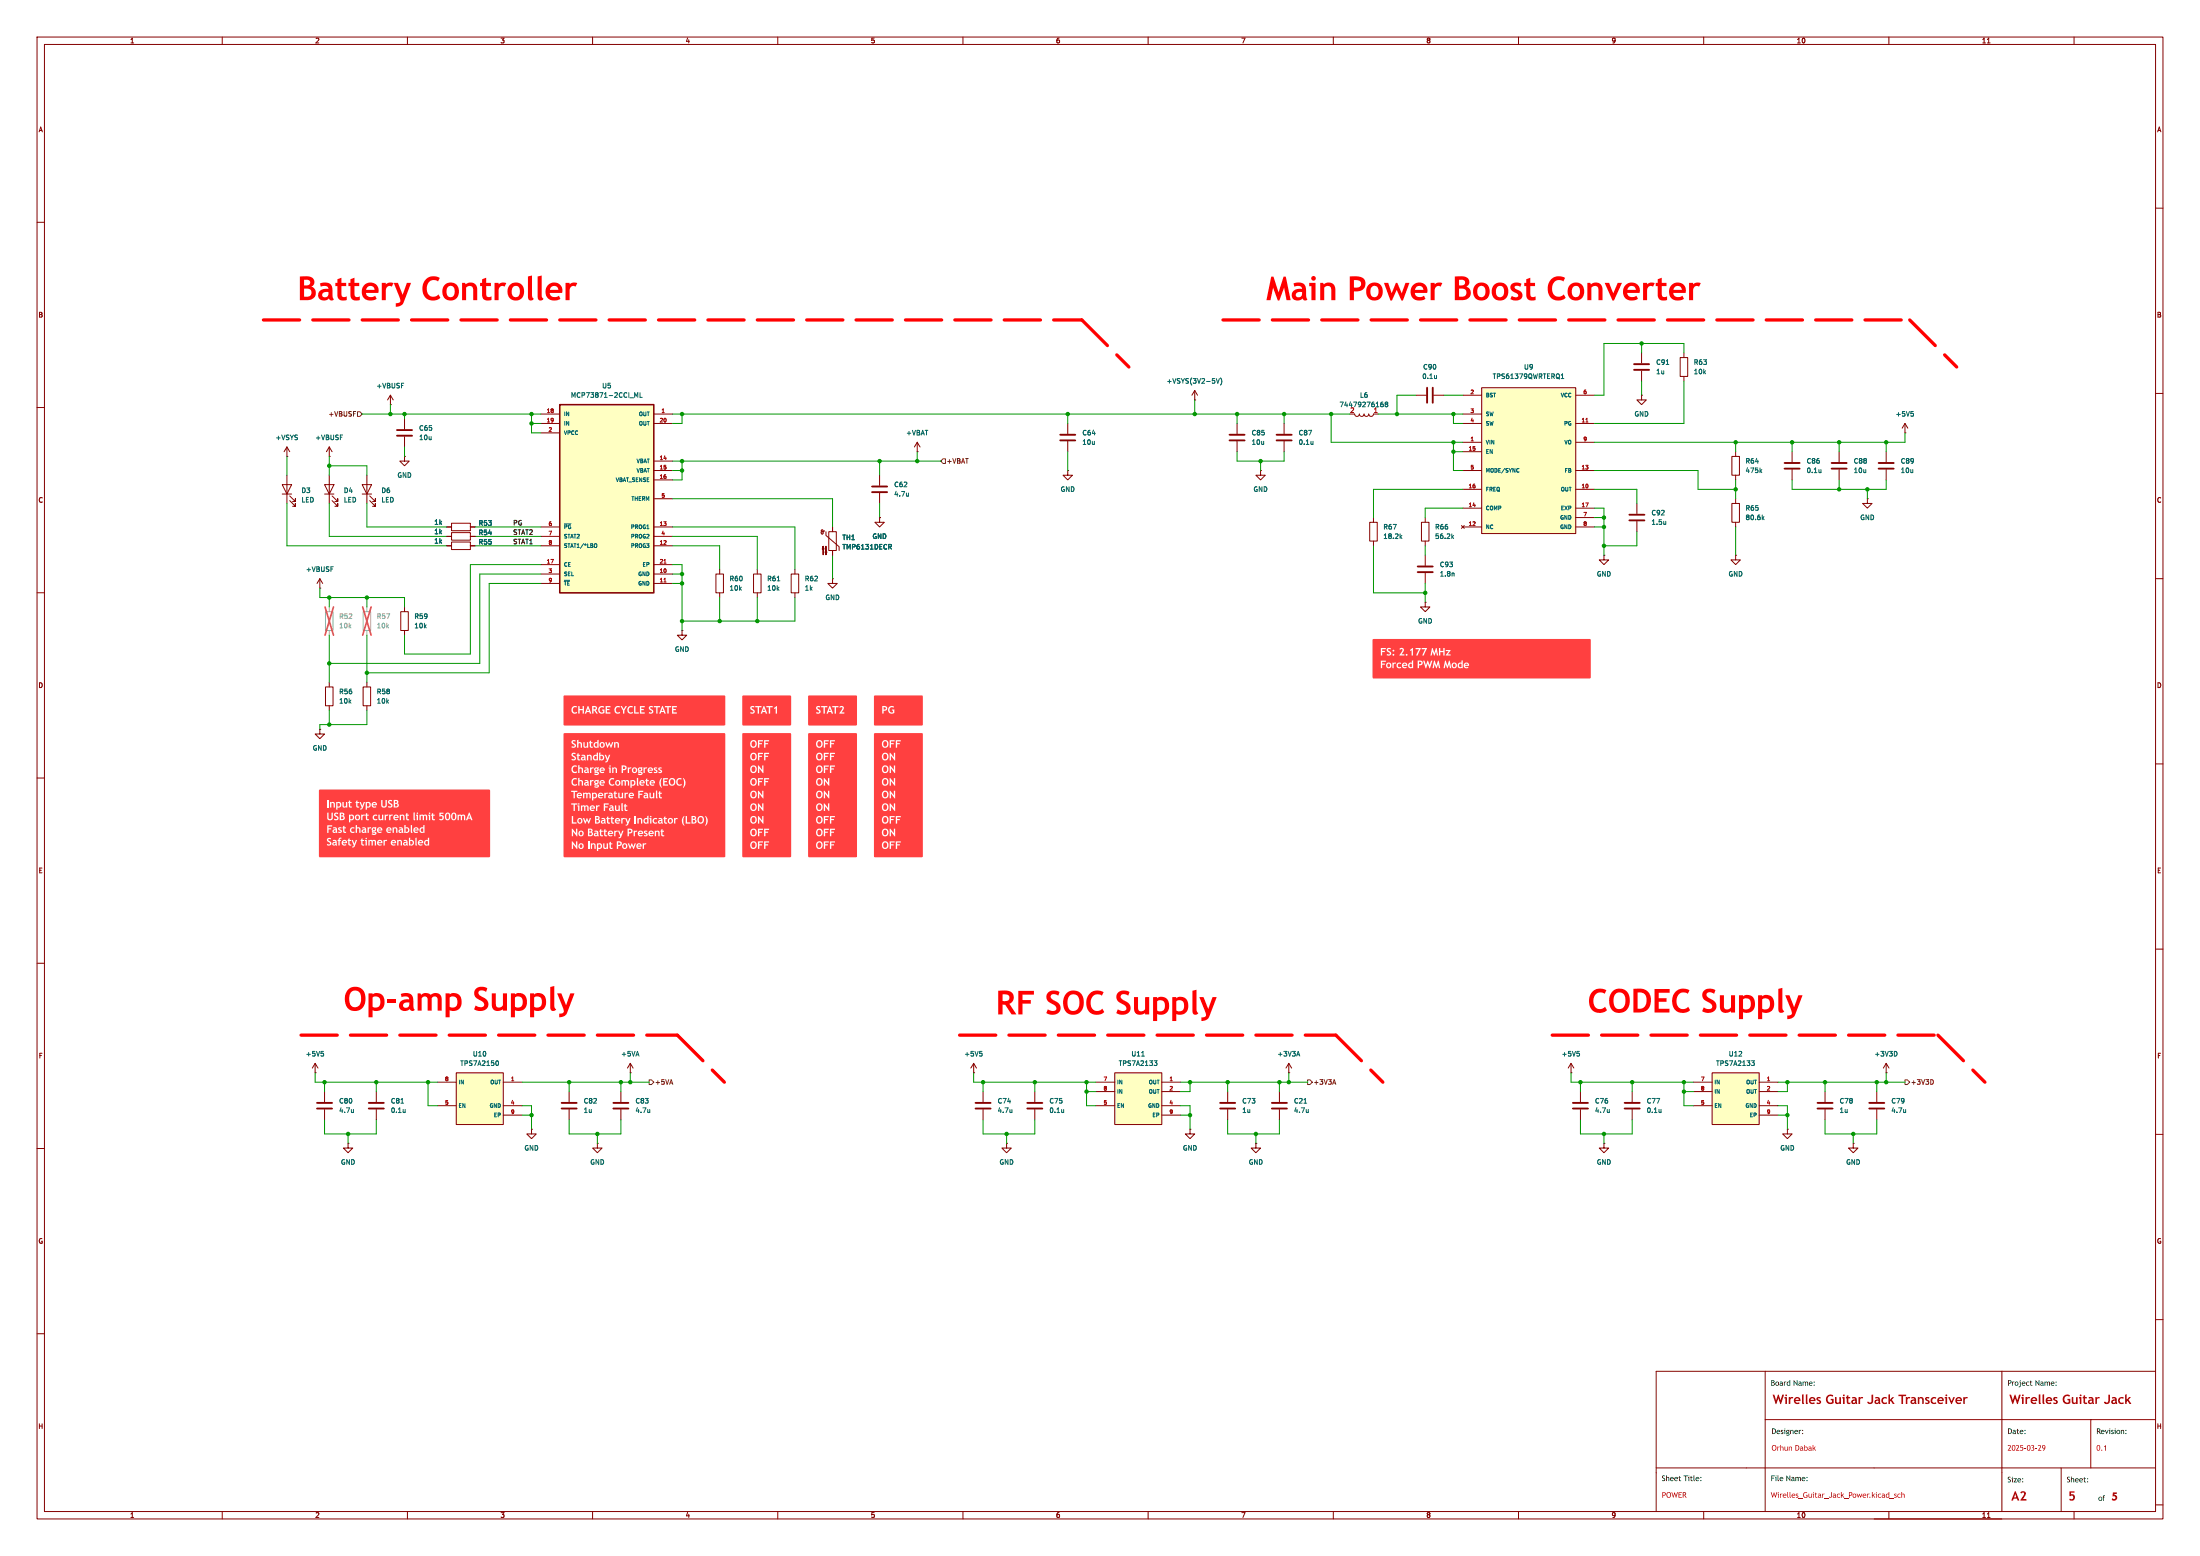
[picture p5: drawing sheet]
<svg xmlns="http://www.w3.org/2000/svg" width="594mm" height="420mm" viewBox="0 0 594 420" stroke-linecap="round" stroke-linejoin="round" font-family="sans-serif">
<g fill="none" stroke="#840000" stroke-width=".27">
<path d="M10 10h574v400h-574zM12 12h570v396h-570zM60 10v2M110 10v2M160 10v2M210 10v2M260 10v2M310 10v2M360 10v2M410 10v2M460 10v2M510 10v2"/>
<path d="M536.6 11.6h.7M560 10v2M10 60h2M582 56.2h2M10 110h2M582 106.2h2M10 160h2M582 156.2h2M10 210h2M582 206.2h2M10 260h2M582 256.2h2"/>
<path d="M10 310h2M582 306.2h2M582 356.2h2M10 360h2M476.6 370.1v37.9M540.5 370.1v37.9M582 370.1h-134.8v37.9M447.2 396.2h134.8M476.6 383.2h105.4M556.5 396.2v11.8M564.5 383.2v13M60 408v2"/>
<path d="M110 408v2M160 408v2M210 408v2M260 408v2M310 408v2M360 408v2M410 408v2M460 408v2M506 410h34.5M510 408v2M536.6 409.6h.7M560 408v2"/>
<path d="M582 406.2h2"/>
</g>
<g fill="#ff4040">
<path d="M86.4 213.4h45.7v17.7h-45.7z"/>
<path d="M152.4 198.1h43.2v33h-43.2z"/>
<path d="M152.4 188h43.2v7.6h-43.2z"/>
<path d="M236.2 198.1h12.7v33h-12.7z"/>
<path d="M200.7 188h12.7v7.6h-12.7z"/>
<path d="M218.4 198.1h12.7v33h-12.7z"/>
<path d="M370.8 172.7h58.5v10.2h-58.5z"/>
<path d="M236.2 188h12.7v7.6h-12.7z"/>
<path d="M200.7 198.1h12.7v33h-12.7z"/>
<path d="M218.4 188h12.7v7.6h-12.7z"/>
</g>
<g fill="none" stroke="#840000" stroke-width=".27">
<path d="M105.4 109.2h.1M105.4 106.7l-.8 1.3M105.4 106.7v2.5M105.4 106.7l.8 1.3M109.2 113v2.8M109.2 117.9v2.8M247.6 119.4l.8 1.3M247.6 119.4v2.5M247.6 119.4l-.7 1.3M288.3 114.3v2.8M288.3 119.1v2.8M322.6 108h.1"/>
<path d="M322.6 105.4l.7 1.3M322.6 105.4v2.6M322.6 105.4l-.8 1.3M76.2 130.8h2.5l-1.2 2.6zM76.2 133.4h2.5M77.5 128.3v7.6M78.2 135.1l1.6 1.6v-.8v.8h-.8M78.2 133.9l1.6 1.5v-.8v.8h-.8M87.6 130.8h2.6l-1.3 2.6zM87.6 133.4h2.6M88.9 128.3v7.6M89.7 135.1l1.5 1.6v-.8v.8h-.8"/>
<path d="M89.7 133.9l1.5 1.5v-.8v.8h-.8M97.8 130.8h2.5l-1.2 2.6zM97.8 133.4h2.5M99.1 128.3v7.6M99.8 135.1l1.5 1.6v-.8v.8h-.7M99.8 133.9l1.5 1.5v-.8v.8h-.7M109.2 123.2v1.3h1.3l-1.3 1.2-1.3-1.2h1.3M109.2 123.2h.1M247.6 121.9h.1M288.3 127v1.3h1.3l-1.3 1.2-1.3-1.2h1.3M288.3 127h.1M86.4 158.8h.1"/>
<path d="M86.4 156.2l-.8 1.3M86.4 156.2v2.6M86.4 156.2l.7 1.3M120.6 147.3h1.3M121.9 146.3h5.1v2h-5.1zM127 147.3h1.3M108.2 165.1h2v5.1h-2zM109.2 163.8v1.3M109.2 170.2v1.3M87.9 185.4h2v5.1h-2zM88.9 184.2v1.2M88.9 190.5v1.3"/>
<path d="M98 185.4h2.1v5.1h-2.1zM99.1 184.2v1.2M99.1 190.5v1.3M262.9 289.6h.1M262.9 287l.8 1.3M262.9 287v2.6M262.9 287l-.8 1.3M265.4 294.6v2.8M265.4 299.5v2.8M331.5 294.6v2.8M331.5 299.5v2.8M345.4 294.6v2.8"/>
<path d="M345.4 299.5v2.8M348 289.6h.1M348 287l.7 1.3M348 287v2.6M348 287l-.8 1.3M424.2 289.6h.1M424.2 287l.7 1.3M424.2 287v2.6M424.2 287l-.8 1.3M143.5 304.8v1.3h1.3l-1.3 1.2-1.3-1.2h1.3M143.5 304.8h.1M321.3 304.8v1.3h1.3l-1.3 1.2-1.3-1.2h1.3"/>
<path d="M321.3 304.8h.1M339.1 308.6v1.3h1.3l-1.3 1.3-1.3-1.3h1.3M339.1 308.6h.1"/>
</g>
<path d="M107.2 117.6h4.1M107.2 116.1h4.1M286.3 118.9h4M286.3 117.3h4M263.4 299.2h4.1M263.4 297.7h4.1M329.4 299.2h4.1M329.4 297.7h4.1M343.4 299.2h4.1M343.4 297.7h4.1" fill="none" stroke="#840000" stroke-width=".51"/>
<g fill="none" stroke="#006464" stroke-width=".27">
<path d="M328.4 102.2l.4 1.2 .4-1.2M329.5 102a1.46 1.46 0 0 1 0 1.9M264.5 283.8h.6M264.9 284.3l.3 .2-.3 .6M273.2 299.5v.8M350.2 284.7h.6M350.5 283.8l.4 1.3M352.1 297.8h.7M353.2 299.5v.8M425.8 283.8h.6M426.2 284.3l.3 .2-.3 .6M273.2 300.2h.1"/>
<path d="M353.2 300.2h.1"/>
</g>
<path d="M98 165.1h2.1v5.1h-2.1zM99.1 163.8v1.3M99.1 170.2v1.3" fill="none" stroke="#a1a1a1" stroke-width=".27"/>
<path d="M97.9 163.8l2.3 7.7M100.2 163.8l-2.3 7.7" fill="none" stroke="#e65255" stroke-width=".46"/>
<path d="M301 289.6h12.7v13.9h-12.7z" fill="#ffffc2"/>
<g fill="none" stroke="#840000" stroke-width=".27">
<path d="M514.3 116.8h.1M514.3 114.3l.8 1.3M514.3 114.3v2.5M514.3 114.3l-.7 1.3M77.5 123.2h.1M77.5 120.7l.7 1.2M77.5 120.7v2.5M77.5 120.7l-.8 1.2M88.9 123.2h.1M88.9 120.7l-.8 1.2M88.9 120.7v2.5M88.9 120.7l.8 1.2"/>
<path d="M384.8 139.7v1.3M483.9 121.9v2.8M483.9 126.7v2.8M496.6 121.9v2.8M496.6 126.7v2.8M509.3 121.9v2.8M509.3 126.7v2.8M120.6 144.8h1.3M121.9 143.8h5.1v2h-5.1zM127 144.8h1.3M383.8 141h2v5.1h-2zM384.8 146.1v1.2"/>
<path d="M184.1 170.2v1.3h1.3l-1.3 1.2-1.2-1.2h1.2M184.1 170.2h.1M86.4 196.9v1.2h1.2l-1.2 1.3-1.3-1.3h1.3M86.4 196.9h.1M87.6 294.6v2.8M87.6 299.5v2.8M101.6 294.6v2.8M101.6 299.5v2.8M295.9 292.1h5.1M295.9 294.6h5.1M295.9 298.5h5.1M301 289.6h12.7v13.9h-12.7z"/>
<path d="M313.7 292.1h5.1M313.7 294.6h5.1M313.7 298.5h5.1M506.7 294.6v2.8M506.7 299.5v2.8M161.3 308.6v1.3h1.3l-1.3 1.3-1.3-1.3h1.3M161.3 308.6h.1M271.8 308.6v1.3h1.2l-1.2 1.3-1.3-1.3h1.3M271.8 308.6h.1M313.7 301h5.1M482.6 304.8v1.3h1.3l-1.3 1.2-1.3-1.2h1.3M482.6 304.8h.1"/>
<path d="M500.4 308.6v1.3h1.2l-1.2 1.3-1.3-1.3h1.3M500.4 308.6h.1"/>
</g>
<g fill="none" stroke="#006464" stroke-width=".27">
<path d="M516 111.1h.6M516.4 111.6l.2 .2-.2 .5M491.7 126.7v.9M491.7 127.5h-.1M392.1 144.9l.4 .5M392.5 144.5l-.5 .5M95.4 299.5v.8M108.2 297.8h.8M109.4 299.5v.8M308.2 285.1h.8M311.6 286.3h.8l-.4 .5 .3 .1 .1 .5-.6 .2M514.5 299.5v.8"/>
<path d="M95.4 300.2h.1M109.4 300.2h-.1M514.5 300.2h.1"/>
</g>
<path d="M481.8 126.5h4.1M481.8 125h4.1M494.5 126.5h4.1M494.5 125h4.1M507.2 126.5h4.1M507.2 125h4.1M85.6 299.2h4.1M85.6 297.7h4.1M99.6 299.2h4M99.6 297.7h4M504.7 299.2h4.1M504.7 297.7h4.1" fill="none" stroke="#840000" stroke-width=".51"/>
<path d="M87.9 165.1h2v5.1h-2zM88.9 163.8v1.3M88.9 170.2v1.3" fill="none" stroke="#a1a1a1" stroke-width=".27"/>
<path d="M87.8 163.8l2.2 7.7M90 163.8l-2.2 7.7" fill="none" stroke="#e65255" stroke-width=".46"/>
<path d="M151.1 109.2h25.4v50.8h-25.4z" fill="#ffffc2"/>
<path d="M151.1 109.2h25.4v50.8h-25.4z" fill="none" stroke="#840000" stroke-width=".41"/>
<g fill="none" stroke="#840000" stroke-width=".27">
<path d="M146 111.8h5.1M146 114.3h5.1M146 116.8h5.1M176.5 111.8h5.1M176.5 114.3h5.1M176.5 124.5h5.1M176.5 127h5.1M176.5 129.5h5.1M176.5 134.6h5.1M146 147.3h5.1M146 142.2h5.1M146 152.4h5.1"/>
<path d="M146 154.9h5.1M146 144.8h5.1M146 157.5h5.1M176.5 147.3h5.1M176.5 142.2h5.1M176.5 152.4h5.1M176.5 154.9h5.1M176.5 144.8h5.1M176.5 157.5h5.1M440.7 294.6v2.8M440.7 299.5v2.8M492.8 294.6v2.8"/>
<path d="M492.8 299.5v2.8"/>
</g>
<path d="M171.4 106l.4 .9 .4-.9v1.3M172.8 106v1.3h.6M152.3 141.4h1.9M152.3 156.6h1.5M160.7 146.8h.3l.1 .3v.5l-.4 .2M448.5 299.5v.8M448.5 300.2h-.1" fill="none" stroke="#006464" stroke-width=".27"/>
<path d="M179.3 157.1h.5M179.3 152h.5" fill="none" stroke="#a90000" stroke-width=".27"/>
<path d="M438.7 299.2h4M438.7 297.7h4M490.7 299.2h4.1M490.7 297.7h4.1" fill="none" stroke="#840000" stroke-width=".51"/>
<path d="M462.3 289.6h12.7v13.9h-12.7z" fill="#ffffc2"/>
<g fill="none" stroke="#840000" stroke-width=".27">
<path d="M237.5 139.7v1.3h1.3l-1.3 1.2-1.3-1.2h1.3M237.5 139.7h.1M237.5 128.3v2.8M237.5 133.1v2.8M120.6 142.2h1.3M121.9 141.2h5.1v2.1h-5.1zM127 142.2h1.3M193.3 154.9h2v5.1h-2zM194.3 153.7v1.2M203.5 154.9h2v5.1h-2zM204.5 153.7v1.2M213.6 154.9h2v5.1h-2z"/>
<path d="M214.6 153.7v1.2M221.6 143.6l.4 .5M222.6 143.3l-.6 .2-.2-.2v-.2l.3-.1 .1 .2v.8l-.2 .1M223 143.5v1l3.6 3.1v1M223.8 143.5h2v5.1h-2zM224.8 156.2v1.3h1.3l-1.3 1.3-1.3-1.3h1.3M224.8 156.2h.1M224.8 142.2v1.3M224.8 148.6v1.3M433.1 149.9v1.2h1.2l-1.2 1.3-1.3-1.3h1.3M433.1 149.9h.1M468.6 149.9v1.2h1.3l-1.3 1.3-1.2-1.3h1.2"/>
<path d="M468.6 149.9h.1M194.3 160v1.3M204.5 160v1.3M214.6 160v1.3M85.1 289.6h.1M85.1 287l.8 1.3M85.1 287v2.6M85.1 287l-.8 1.3M167.6 294.6v2.8M167.6 299.5v2.8M170.2 289.6h.1M170.2 287l.7 1.3"/>
<path d="M170.2 287v2.6M170.2 287l-.8 1.3M279.4 294.6v2.8M279.4 299.5v2.8M426.7 294.6v2.8M426.7 299.5v2.8M457.2 292.1h5.1M457.2 294.6h5.1M457.2 298.5h5.1M462.3 289.6h12.7v13.9h-12.7zM475 292.1h5.1M475 294.6h5.1"/>
<path d="M475 298.5h5.1M509.3 289.6h.1M509.3 287l.7 1.3M509.3 287v2.6M509.3 287l-.8 1.3M94 308.6v1.3h1.2l-1.2 1.3-1.3-1.3h1.3M94 308.6h.1M433.1 308.6v1.3h1.2l-1.2 1.3-1.3-1.3h1.3M433.1 308.6h.1M475 301h5.1"/>
</g>
<g fill="none" stroke="#006464" stroke-width=".27">
<path d="M245.3 133.1v.8M245.3 133.8l-.1 .1M209.8 156.8h.8M240.3 147.6l.4 .6M240.6 147v.6M86.7 283.8h.6M87.1 284.3l.3 .2-.3 .6M175.4 299.5v.8M287.2 299.5v.8M434.5 299.5v.8M472.9 286.3h.8l-.4 .5 .3 .1 .1 .5-.6 .2M512 283.9l.2 .4-.2 .7"/>
<path d="M175.4 300.2h.1M287.2 300.2h-.1M434.5 300.2h.1"/>
</g>
<path d="M235.5 132.8h4M235.5 131.3h4M165.6 299.2h4.1M165.6 297.7h4.1M277.4 299.2h4M277.4 297.7h4M424.7 299.2h4.1M424.7 297.7h4.1" fill="none" stroke="#840000" stroke-width=".51"/>
<g fill="#840000" stroke="#840000" stroke-width=".27">
<path d="M222.2 147.4l.3 .8h-.5l.2-.8v2.3z"/>
<path d="M223 147.4v2.3l-.2-.7h.5l-.3 .7z"/>
</g>
<path d="M123.2 289.6h12.7v13.9h-12.7z" fill="#ffffc2"/>
<g fill="none" stroke="#840000" stroke-width=".27">
<path d="M334 114.3v2.8M334 119.1v2.8M346.7 114.3v2.8M346.7 119.1v2.8M340.4 127v1.3h1.2l-1.2 1.2-1.3-1.2h1.3M340.4 127h.1M370.8 139.7v1.3M369.8 141h2.1v5.1h-2.1zM370.8 146.1v1.2M384.8 149.9v2.8M384.8 154.7v2.8M384.8 162.6v1.2h1.3l-1.3 1.3-1.3-1.3h1.3"/>
<path d="M384.8 162.6h.1M118.1 292.1h5.1M118.1 298.5h5.1M123.2 289.6h12.7v13.9h-12.7zM135.9 292.1h5.1M135.9 298.5h5.1M153.7 294.6v2.8M153.7 299.5v2.8M135.9 301h5.1"/>
</g>
<path d="M354.5 119.1v.9M354.5 119.8l-.1 .1M378.1 144.9l.4 .5M378.5 144.5l-.5 .5M392.5 154.7l.1 .8M134.2 286.3a.68 .68 0 0 1 .4 .7 .68 .68 0 0 1-.4 .6" fill="none" stroke="#006464" stroke-width=".27"/>
<path d="M332 118.9h4M332 117.3h4M344.7 118.9h4M344.7 117.3h4M382.8 154.4h4M382.8 152.9h4M151.6 299.2h4.1M151.6 297.7h4.1" fill="none" stroke="#840000" stroke-width=".51"/>
<path d="M400 104.6h25.4v39.4h-25.4z" fill="#ffffc2"/>
<g fill="none" stroke="#840000" stroke-width=".27">
<path d="M443.2 95.3v2.7M453.6 96.5h2.1v5.1h-2.1zM454.7 95.3v1.2M365.8 111.8l.1 .4 .5 .2 .4-.2 .2-.4 .2 .4 .5 .2 .4-.2 .2-.4 .2 .4 .4 .2 .5-.2 .2-.4 .2 .4 .4 .2 .5-.2 .1-.4h1.3M382.3 106.7h2.8M387.1 106.7h2.8M395 119.4h5M395 114.3h5M395 106.7h5M395 111.8h5M400 104.6h25.4v39.4h-25.4zM425.4 119.4h5.1"/>
<path d="M425.4 114.3h5.1M425.4 106.7h5.1M443.2 106.7v1.3h1.3l-1.3 1.2-1.2-1.2h1.2M443.2 106.7h.1M443.2 100.1v2.8M454.7 101.6v1.3M237.5 139.7h.1M395 132.1h5M395 127h5M395 137.2h5M395 121.9h5M425.4 132.1h5.1"/>
<path d="M425.4 127h5.1M425.4 137.2h5.1M425.4 139.7h5.1M442 135.9v2.8M467.6 135.9h2v5.1h-2zM467.6 123.2h2v5.1h-2zM468.6 121.9v1.3M468.6 128.3v1.2M468.6 134.6v1.3M504.2 134.6v1.3h1.3l-1.3 1.3-1.3-1.3h1.3M504.2 134.6h.1M120.6 142.2h1.3"/>
<path d="M120.6 147.3h1.3M120.6 144.8h1.3M127 142.2h1.3M127 147.3h1.3M127 144.8h1.3M224.8 142.2v1.3M224.8 148.6v1.3M394.6 141.9l.8 .7M395 142.2h5M395.4 141.9l-.8 .7M425.4 142.2h5.1M442 140.7v2.8"/>
<path d="M468.6 141v1.2"/>
</g>
<path d="M428.2 113.9h.6" fill="none" stroke="#a90000" stroke-width=".27"/>
<g fill="none" stroke="#006464" stroke-width=".27">
<path d="M449.9 98.4h.7M372.9 109.1l.4-.1 .2 .3-.1 .4h-.5M373.4 108.5l-.6 .3M374.2 109.1l-.2-.3 .2-.3 .5 .3-.2 .3M374.2 109.1l-.2 .2 .2 .5 .5-.2-.2-.5M374.2 109.1h.3M387.9 101.3v.9M387.9 102.1h-.1M421.5 102.2h.7M421.6 101.2l.3-.3v1.3M410.1 126.5h.1M410.1 127.4h.1"/>
<path d="M475.3 127.1l.4 .5M475.7 126.7l-.5 .5M475.9 139.8l.4 .5M476.3 139.4l-.5 .5M240.3 147.6l.4 .6M240.6 147v.6M449.8 140.7v.8M449.8 141.4l-.1 .1"/>
</g>
<path d="M441.2 99.8h4.1M441.2 98.3h4.1M385.3 104.6v4.1M386.8 104.6v4.1M439.9 138.9h4.1M439.9 140.5h4.1" fill="none" stroke="#840000" stroke-width=".51"/>
<path d="M96.5 111.1h.7l.6 .7-.6 .6h-.7zM254.6 123.8h.7v1.3h-.7l-.6-.6zM175.3 291.5h.6l.6 .6-.6 .6h-.6zM353.1 291.5h.6l.6 .6-.6 .6h-.6zM359.9 292.3h.6M360.2 291.4l.5 1.3M514.3 291.5h.7l.6 .6-.6 .6h-.7zM521.8 291.5l.2 .5-.2 .6" fill="none" stroke="#725600" stroke-width=".27"/>
<path d="M370.8 172.7h58.5v10.2h-58.5zM152.4 198.1h43.2v33h-43.2zM152.4 188h43.2v7.6h-43.2zM200.7 188h12.7v7.6h-12.7zM200.7 198.1h12.7v33h-12.7zM218.4 198.1h12.7v33h-12.7zM218.4 188h12.7v7.6h-12.7zM236.2 198.1h12.7v33h-12.7zM236.2 188h12.7v7.6h-12.7zM86.4 213.4h45.7v17.7h-45.7z" fill="none" stroke="#ff4040" stroke-width=".51"/>
<path d="M71.1 86.4h221M292.1 86.4l12.7 12.7M330.2 86.4h185.4M515.6 86.4l12.7 12.7M81.3 279.4h101.6M182.9 279.4l12.7 12.7M259.1 279.4h101.6M360.7 279.4l12.7 12.7M419.1 279.4h104.1M523.2 279.4l12.7 12.7" fill="none" stroke="#f00" stroke-width=".89" stroke-dasharray="9.8 3.6"/>
<g fill="none" stroke="#009600" stroke-width=".27">
<path d="M443.2 92.7v2.6M454.7 95.3v-2.6h-21.6v14h-2.6M97.8 111.8h48.2M105.4 109.2v2.6M109.2 111.8v1.2M143.5 111.8v5h2.5M143.5 114.3h2.5M181.6 111.8h182.9M184.1 111.8v2.5h-2.5M288.3 111.8v2.5M322.6 108v3.8M334 111.8v2.5"/>
<path d="M346.7 111.8v2.5M359.4 111.8v7.6h35.6M372.1 111.8h22.9M382.3 106.7h-5.1v5.1M389.9 106.7h5.1M392.4 111.8v2.5h2.6M392.4 119.4v7.6h2.6M443.2 102.9v3.8M454.7 102.9v11.4h-24.2M468.6 119.4v2.5M483.9 119.4v2.5M496.6 119.4v2.5"/>
<path d="M509.3 119.4v2.5M514.3 116.8v2.6h-83.8M77.5 135.9v11.4h43.1M77.5 123.2v5.1M88.9 125.7h10.2v2.6M88.9 123.2v5.1M88.9 135.9v8.9h31.7M99.1 135.9v6.3h21.5M109.2 120.7v2.5M181.6 124.5h72.4M181.6 134.6h43.2v7.6M181.6 127h2.5"/>
<path d="M184.1 124.5v5h-2.5M237.5 124.5v3.8M237.5 135.9v3.8M247.6 121.9v2.6M288.3 121.9v5.1M334 121.9v2.6h12.7v-2.6M340.4 124.5v2.5M392.4 121.9h2.6M395 132.1h-24.2v7.6M395 137.2h-10.2v2.5M430.5 132.1h11.5v3.8M430.5 127h28v5.1h10.1"/>
<path d="M430.5 137.2h2.6v12.7M430.5 139.7h2.6M468.6 129.5v5.1M483.9 129.5v2.6h25.4v-2.6M496.6 129.5v2.6M504.2 132.1v2.5M86.4 158.8v2.5h22.8v2.5M128.3 144.8h17.7M128.3 147.3h17.7M128.3 142.2h17.7M146 152.4h-19v24.1h-17.8v-5M146 157.5h-13.9v24.1h-33"/>
<path d="M146 154.9h-16.5v24.2h-40.6M181.6 152.4h2.5v17.8M181.6 157.5h2.5M181.6 154.9h2.5M181.6 144.8h22.9v8.9M181.6 147.3h12.7v6.4M181.6 142.2h33v11.5M224.8 149.9v6.3M370.8 147.3v12.7h14M384.8 147.3v2.6M384.8 157.5v5.1M430.5 142.2h2.6"/>
<path d="M442 143.5v3.8h-8.9M468.6 142.2v7.7M88.9 161.3v2.5M88.9 171.5v12.7M99.1 161.3v2.5M99.1 171.5v12.7M194.3 161.3v6.3M204.5 161.3v6.3M214.6 161.3v6.3h-30.5M88.9 191.8v3.8M99.1 191.8v3.8h-12.7v1.3M85.1 289.6v2.5h33"/>
<path d="M87.6 292.1v2.5M101.6 292.1v2.5M115.6 292.1v6.4h2.5M141 292.1h34.3M141 298.5h2.5v6.3M153.7 292.1v2.5M167.6 292.1v2.5M170.2 289.6v2.5M262.9 289.6v2.5h33M265.4 292.1v2.5M279.4 292.1v2.5M293.4 292.1v6.4h2.5"/>
<path d="M293.4 294.6h2.5M318.8 292.1h34.3M318.8 298.5h2.5v6.3M321.3 292.1v2.5h-2.5M331.5 292.1v2.5M345.4 292.1v2.5M348 289.6v2.5M424.2 289.6v2.5h33M426.7 292.1v2.5M440.7 292.1v2.5M454.7 292.1v6.4h2.5M454.7 294.6h2.5"/>
<path d="M480.1 292.1h34.2M480.1 298.5h2.5v6.3M482.6 292.1v2.5h-2.5M492.8 292.1v2.5M506.7 292.1v2.5M509.3 289.6v2.5M87.6 302.3v3.8h14v-3.8M94 306.1v2.5M141 301h2.5M153.7 302.3v3.8h13.9v-3.8M161.3 306.1v2.5M265.4 302.3v3.8h14v-3.8"/>
<path d="M271.8 306.1v2.5M318.8 301h2.5M331.5 302.3v3.8h13.9v-3.8M339.1 306.1v2.5M426.7 302.3v3.8h14v-3.8M433.1 306.1v2.5M480.1 301h2.5M492.8 302.3v3.8h13.9v-3.8M500.4 306.1v2.5"/>
</g>
<g fill="#009600" stroke="#009600" stroke-width=".27">
<circle cx="237.5" cy="124.5" r=".46"/>
<circle cx="204.5" cy="167.6" r=".46"/>
<circle cx="288.3" cy="111.8" r=".46"/>
<circle cx="184.1" cy="124.5" r=".46"/>
<circle cx="184.1" cy="111.8" r=".46"/>
<circle cx="184.1" cy="157.5" r=".46"/>
<circle cx="194.3" cy="167.6" r=".46"/>
<circle cx="184.1" cy="167.6" r=".46"/>
<circle cx="184.1" cy="154.9" r=".46"/>
<circle cx="184.1" cy="127" r=".46"/>
<circle cx="247.6" cy="124.5" r=".46"/>
<circle cx="88.9" cy="161.3" r=".46"/>
<circle cx="99.1" cy="181.6" r=".46"/>
<circle cx="88.9" cy="179.1" r=".46"/>
<circle cx="88.9" cy="195.6" r=".46"/>
<circle cx="99.1" cy="161.3" r=".46"/>
<circle cx="88.9" cy="125.7" r=".46"/>
<circle cx="87.6" cy="292.1" r=".46"/>
<circle cx="115.6" cy="292.1" r=".46"/>
<circle cx="101.6" cy="292.1" r=".46"/>
<circle cx="94" cy="306.1" r=".46"/>
<circle cx="143.5" cy="301" r=".46"/>
<circle cx="321.3" cy="301" r=".46"/>
<circle cx="321.3" cy="292.1" r=".46"/>
<circle cx="293.4" cy="292.1" r=".46"/>
<circle cx="279.4" cy="292.1" r=".46"/>
<circle cx="153.7" cy="292.1" r=".46"/>
<circle cx="167.6" cy="292.1" r=".46"/>
<circle cx="161.3" cy="306.1" r=".46"/>
<circle cx="170.2" cy="292.1" r=".46"/>
<circle cx="293.4" cy="294.6" r=".46"/>
<circle cx="265.4" cy="292.1" r=".46"/>
<circle cx="271.8" cy="306.1" r=".46"/>
<circle cx="143.5" cy="114.3" r=".46"/>
<circle cx="143.5" cy="111.8" r=".46"/>
<circle cx="105.4" cy="111.8" r=".46"/>
<circle cx="109.2" cy="111.8" r=".46"/>
<circle cx="322.6" cy="111.8" r=".46"/>
<circle cx="334" cy="111.8" r=".46"/>
<circle cx="392.4" cy="121.9" r=".46"/>
<circle cx="392.4" cy="111.8" r=".46"/>
<circle cx="377.2" cy="111.8" r=".46"/>
<circle cx="346.7" cy="111.8" r=".46"/>
<circle cx="359.4" cy="111.8" r=".46"/>
<circle cx="340.4" cy="124.5" r=".46"/>
<circle cx="384.8" cy="160" r=".46"/>
<circle cx="443.2" cy="92.7" r=".46"/>
<circle cx="392.4" cy="119.4" r=".46"/>
<circle cx="468.6" cy="119.4" r=".46"/>
<circle cx="468.6" cy="132.1" r=".46"/>
<circle cx="433.1" cy="142.2" r=".46"/>
<circle cx="433.1" cy="139.7" r=".46"/>
<circle cx="345.4" cy="292.1" r=".46"/>
<circle cx="339.1" cy="306.1" r=".46"/>
<circle cx="433.1" cy="306.1" r=".46"/>
<circle cx="331.5" cy="292.1" r=".46"/>
<circle cx="348" cy="292.1" r=".46"/>
<circle cx="483.9" cy="119.4" r=".46"/>
<circle cx="496.6" cy="119.4" r=".46"/>
<circle cx="496.6" cy="132.1" r=".46"/>
<circle cx="509.3" cy="119.4" r=".46"/>
<circle cx="504.2" cy="132.1" r=".46"/>
<circle cx="509.3" cy="292.1" r=".46"/>
<circle cx="506.7" cy="292.1" r=".46"/>
<circle cx="500.4" cy="306.1" r=".46"/>
<circle cx="482.6" cy="301" r=".46"/>
<circle cx="492.8" cy="292.1" r=".46"/>
<circle cx="433.1" cy="147.3" r=".46"/>
<circle cx="426.7" cy="292.1" r=".46"/>
<circle cx="454.7" cy="292.1" r=".46"/>
<circle cx="440.7" cy="292.1" r=".46"/>
<circle cx="454.7" cy="294.6" r=".46"/>
<circle cx="482.6" cy="292.1" r=".46"/>
</g>
<g font-size="8.8" fill="#f00">
<text x="80.3" y="83.6">Battery Controller</text>
<text x="341.9" y="83.6">Main Power BoostConverter</text>
<text x="92.8" y="275.4">Op-ampSupply</text>
<text x="428.7" y="275.9">CODECSupply</text>
<text x="268.9" y="276.4">RFSOCSupply</text>
</g>
<g font-size="3.5" fill="#c20000">
<text x="478.6" y="380">Wirelles Guitar Jack Transceiver</text>
<text x="542.5" y="380">Wirelles Guitar Jack</text>
<text x="543" y="406">A2</text>
<text x="558.4" y="406">5</text>
<text x="570" y="405.9">5</text>
</g>
<g font-size="2.8" fill="#fff">
<text x="372.6" y="177.8">FS:2.177 MHz</text>
<text x="372.6" y="181.2">Forced PWMMode</text>
<text x="154.2" y="193.4">CHARGECYCLESTATE</text>
<text x="202.4" y="193.4">STAT1</text>
<text x="220.2" y="193.4">STAT2</text>
<text x="238" y="193.4">PG</text>
<text x="154.2" y="202.6">Shutdown</text>
<text x="202.4" y="202.6">OFF</text>
<text x="220.2" y="202.6">OFF</text>
<text x="238" y="202.6">OFF</text>
<text x="154.2" y="206.1">Standby</text>
<text x="154.2" y="209.5">Chargein Progress</text>
<text x="202.4" y="206.1">OFF</text>
<text x="202.4" y="209.5">ON</text>
<text x="220.2" y="206.1">OFF</text>
<text x="220.2" y="209.5">OFF</text>
<text x="238" y="206.1">ON</text>
<text x="238" y="209.5">ON</text>
<text x="154.2" y="212.9">ChargeComplete (EOC)</text>
<text x="202.4" y="212.9">OFF</text>
<text x="220.2" y="212.9">ON</text>
<text x="238" y="212.9">ON</text>
<text x="88.1" y="218.8">Input type USB</text>
<text x="154.2" y="216.3">Temperature Fault</text>
<text x="154.2" y="219.7">Timer Fault</text>
<text x="202.4" y="216.3">ON</text>
<text x="202.4" y="219.7">ON</text>
<text x="220.2" y="216.3">ON</text>
<text x="220.2" y="219.7">ON</text>
<text x="238" y="216.3">ON</text>
<text x="238" y="219.7">ON</text>
<text x="88.1" y="222.2">USBport current limit 500mA</text>
<text x="88.1" y="225.6">Fastcharge enabled</text>
<text x="154.2" y="223.1">Low Battery Indicator (LBO)</text>
<text x="154.2" y="226.5">No Battery Present</text>
<text x="202.4" y="223.1">ON</text>
<text x="202.4" y="226.5">OFF</text>
<text x="220.2" y="223.1">OFF</text>
<text x="220.2" y="226.5">OFF</text>
<text x="238" y="223.1">OFF</text>
<text x="238" y="226.5">ON</text>
<text x="88.1" y="229">Safety timer enabled</text>
<text x="154.2" y="230">No Input Power</text>
<text x="202.4" y="230">OFF</text>
<text x="220.2" y="230">OFF</text>
<text x="238" y="230">OFF</text>
</g>
<g font-size="2.1">
<text x="478.1" y="374.6">Board Name:</text>
<text x="542" y="374.6">Project Name:</text>
<text x="478.3" y="387.7">Designer:</text>
<text x="542" y="387.7">Date:</text>
<text x="566" y="387.7">Revision:</text>
<text x="448.7" y="400.4">Sheet Title:</text>
<text x="478.1" y="400.4">File Name:</text>
<text x="542" y="400.7">Size:</text>
<text x="558" y="400.7">Sheet:</text>
<text x="566.5" y="405.7">of</text>
</g>
<g font-size="2.1" fill="#c20000">
<text x="478.3" y="392.2">Orhun Dabak</text>
<text x="542" y="392.2">2025-03-29</text>
<text x="566" y="392.2">0.1</text>
<text x="448.7" y="404.9">POWER</text>
<text x="478.1" y="404.9">Wirelles_Guitar_Jack_Power.kicad_sch</text>
</g>
<g font-size="1.8" fill="#840000">
<text x="35" y="11.9">1</text>
<text x="85" y="11.9">2</text>
<text x="135" y="11.9">3</text>
<text x="185" y="11.9">4</text>
<text x="235" y="11.9">5</text>
<text x="285" y="11.9">6</text>
<text x="335" y="11.9">7</text>
<text x="385" y="11.9">8</text>
<text x="435" y="11.9">9</text>
<text x="485" y="11.9">10</text>
<text x="535" y="11.9">11</text>
<text x="10.3" y="35.9">A</text>
<text x="582.3" y="35.9">A</text>
<text x="10.3" y="85.9">B</text>
<text x="582.3" y="85.9">B</text>
<text x="10.3" y="135.9">C</text>
<text x="582.3" y="135.9">C</text>
<text x="10.3" y="185.9">D</text>
<text x="582.3" y="185.9">D</text>
<text x="10.3" y="235.9">E</text>
<text x="582.3" y="235.9">E</text>
<text x="10.3" y="285.9">F</text>
<text x="582.3" y="285.9">F</text>
<text x="10.3" y="335.9">G</text>
<text x="582.3" y="335.9">G</text>
<text x="10.2" y="385.9">H</text>
<text x="582.2" y="385.9">H</text>
<text x="35" y="409.9">1</text>
<text x="85" y="409.9">2</text>
<text x="135" y="409.9">3</text>
<text x="185" y="409.9">4</text>
<text x="235" y="409.9">5</text>
<text x="285" y="409.9">6</text>
<text x="335" y="409.9">7</text>
<text x="385" y="409.9">8</text>
<text x="435" y="409.9">9</text>
<text x="485" y="409.9">10</text>
<text x="535" y="409.9">11</text>
</g>
<g font-size="1.8" fill="#006464">
<text x="384.1" y="99.9">C90</text>
<text x="411.4" y="99.9">U9</text>
<text x="447.1" y="98.7">C91</text>
<text x="447.1" y="101.2">1u</text>
<text x="457.2" y="98.7">R63</text>
<text x="457.2" y="101.2">10k</text>
<text x="101.5" y="105">+VBUSF</text>
<text x="154" y="107.5">MCP73871-2CCI_ML</text>
<text x="162.5" y="105">U5</text>
<text x="314.9" y="103.7">+VSYS(3V2-5V)</text>
<text x="367.1" y="107.5">L6</text>
<text x="383.9" y="102.5">0.1u</text>
<text x="402.9" y="102.5">TPS61379QWRTERQ1</text>
<text x="361.5" y="110.1">74479276168</text>
<text x="370.8" y="111.5">1</text>
<text x="441.2" y="112.6">GND</text>
<text x="511.7" y="112.6">+5V5</text>
<text x="74.3" y="119">+VSYS</text>
<text x="85" y="119">+VBUSF</text>
<text x="113" y="116.4">C65</text>
<text x="113" y="119">10u</text>
<text x="244.6" y="117.7">+VBAT</text>
<text x="292.1" y="117.7">C64</text>
<text x="337.8" y="117.7">C85</text>
<text x="350.5" y="117.7">C87</text>
<text x="292.1" y="120.2">10u</text>
<text x="337.8" y="120.2">10u</text>
<text x="350.5" y="120.2">0.1u</text>
<text x="471.2" y="125.3">R64</text>
<text x="487.7" y="125.3">C86</text>
<text x="500.4" y="125.3">C88</text>
<text x="513.1" y="125.3">C89</text>
<text x="107.2" y="129.1">GND</text>
<text x="241.3" y="131.7">C62</text>
<text x="471.2" y="127.9">475k</text>
<text x="487.7" y="127.9">0.1u</text>
<text x="500.4" y="127.9">10u</text>
<text x="513.1" y="127.9">10u</text>
<text x="81.3" y="133.3">D3</text>
<text x="81.3" y="135.8">LED</text>
<text x="92.7" y="133.3">D4</text>
<text x="92.7" y="135.8">LED</text>
<text x="102.9" y="133.3">D6</text>
<text x="102.9" y="135.8">LED</text>
<text x="241.3" y="134.2">4.7u</text>
<text x="286.3" y="132.9">GND</text>
<text x="338.3" y="132.9">GND</text>
<text x="117.1" y="141.8">1k</text>
<text x="129.1" y="142.1">R53</text>
<text x="373.4" y="143.1">R67</text>
<text x="387.4" y="143.1">R66</text>
<text x="445.8" y="139.3">C92</text>
<text x="445.8" y="141.8">1.5u</text>
<text x="471.2" y="138">R65</text>
<text x="471.2" y="140.6">80.6k</text>
<text x="502.2" y="140.6">GND</text>
<text x="117.1" y="146.9">1k</text>
<text x="117.1" y="144.4">1k</text>
<text x="129.1" y="147.2">R55</text>
<text x="129.1" y="144.6">R54</text>
<text x="227.3" y="146">TH1</text>
<text x="227.3" y="148.5">TMP6131DECR</text>
<text x="235.5" y="145.6">GND</text>
<text x="373.4" y="145.6">18.2k</text>
<text x="387.4" y="145.6">56.2k</text>
<text x="82.5" y="154.5">+VBUSF</text>
<text x="388.6" y="153.3">C93</text>
<text x="388.6" y="155.8">1.8n</text>
<text x="431" y="155.8">GND</text>
<text x="466.6" y="155.8">GND</text>
<text x="196.9" y="159.6">10k</text>
<text x="196.9" y="157.1">R60</text>
<text x="207" y="159.6">10k</text>
<text x="207" y="157.1">R61</text>
<text x="217.2" y="157.1">R62</text>
<text x="217.2" y="159.6">1k</text>
<text x="111.8" y="167.2">R59</text>
<text x="222.8" y="162.2">GND</text>
<text x="111.8" y="169.8">10k</text>
<text x="382.8" y="168.5">GND</text>
<text x="182.1" y="176.1">GND</text>
<text x="91.4" y="190.1">10k</text>
<text x="91.4" y="187.6">R56</text>
<text x="101.6" y="190.1">10k</text>
<text x="101.6" y="187.6">R58</text>
<text x="84.3" y="202.8">GND</text>
<text x="82.4" y="285.3">+5V5</text>
<text x="124.1" y="287.9">TPS7A2150</text>
<text x="127.6" y="285.3">U10</text>
<text x="167.6" y="285.3">+5VA</text>
<text x="260.2" y="285.3">+5V5</text>
<text x="301.9" y="287.9">TPS7A2133</text>
<text x="305.4" y="285.3">U11</text>
<text x="344.8" y="285.3">+3V3A</text>
<text x="421.5" y="285.3">+5V5</text>
<text x="463.2" y="287.9">TPS7A2133</text>
<text x="466.7" y="285.3">U12</text>
<text x="506" y="285.3">+3V3D</text>
<text x="91.4" y="298">C80</text>
<text x="105.4" y="298">C81</text>
<text x="157.5" y="298">C82</text>
<text x="171.5" y="298">C83</text>
<text x="269.3" y="298">C74</text>
<text x="283.2" y="298">C75</text>
<text x="335.3" y="298">C73</text>
<text x="349.3" y="298">C21</text>
<text x="430.5" y="298">C76</text>
<text x="444.5" y="298">C77</text>
<text x="496.6" y="298">C78</text>
<text x="510.6" y="298">C79</text>
<text x="91.4" y="300.6">4.7u</text>
<text x="105.4" y="300.6">0.1u</text>
<text x="157.5" y="300.6">1u</text>
<text x="171.5" y="300.6">4.7u</text>
<text x="269.3" y="300.6">4.7u</text>
<text x="283.2" y="300.6">0.1u</text>
<text x="335.3" y="300.6">1u</text>
<text x="349.3" y="300.6">4.7u</text>
<text x="430.5" y="300.6">4.7u</text>
<text x="444.5" y="300.6">0.1u</text>
<text x="496.6" y="300.6">1u</text>
<text x="510.6" y="300.6">4.7u</text>
<text x="141.5" y="310.7">GND</text>
<text x="319.3" y="310.7">GND</text>
<text x="480.6" y="310.7">GND</text>
<text x="91.9" y="314.6">GND</text>
<text x="159.3" y="314.6">GND</text>
<text x="269.7" y="314.6">GND</text>
<text x="337.1" y="314.6">GND</text>
<text x="431" y="314.6">GND</text>
<text x="498.3" y="314.6">GND</text>
</g>
<g font-size="1.8" fill="#725600">
<text x="88.6" y="112.6">+VBUSF</text>
<text x="255.5" y="125.3">+VBAT</text>
<text x="176.7" y="293">+5VA</text>
<text x="354.5" y="293">+3V3A</text>
<text x="515.8" y="293">+3V3D</text>
</g>
<text font-size="1.8" fill="#a90000" x="364.4" y="111.5">2</text>
<g font-size="1.8" fill="#0f0f0f">
<text x="138.4" y="141.9">PG</text>
<text x="138.4" y="144.4">STAT2</text>
<text x="138.4" y="147">STAT1</text>
</g>
<g font-size="1.8" fill="#989898">
<text x="91.4" y="167.2">R52</text>
<text x="101.6" y="167.2">R57</text>
<text x="91.4" y="169.8">10k</text>
<text x="101.6" y="169.8">10k</text>
</g>
<g font-size="1.4" fill="#a90000">
<text x="396.9" y="106.4">2</text>
<text x="427.4" y="106.4">6</text>
<text x="147.5" y="111.5">18</text>
<text x="178.5" y="111.5">1</text>
<text x="396.9" y="111.5">3</text>
<text x="147.5" y="114">19</text>
<text x="148" y="116.6">2</text>
<text x="178" y="114">20</text>
<text x="396.9" y="119.1">1</text>
<text x="396.9" y="114">4</text>
<text x="426.9" y="114">11</text>
<text x="427.4" y="119.1">9</text>
<text x="178" y="124.2">14</text>
<text x="396.4" y="121.7">15</text>
<text x="178" y="126.7">15</text>
<text x="178" y="129.3">16</text>
<text x="396.4" y="131.8">16</text>
<text x="396.9" y="126.7">5</text>
<text x="426.9" y="131.8">10</text>
<text x="426.9" y="126.7">13</text>
<text x="178.5" y="134.4">5</text>
<text x="396.4" y="136.9">14</text>
<text x="426.9" y="136.9">17</text>
<text x="148" y="142">6</text>
<text x="178" y="142">13</text>
<text x="396.4" y="142">12</text>
<text x="427.4" y="139.4">7</text>
<text x="427.4" y="142">8</text>
<text x="148" y="144.5">7</text>
<text x="148" y="147.1">8</text>
<text x="178" y="147.1">12</text>
<text x="178.5" y="144.5">4</text>
<text x="147.5" y="152.1">17</text>
<text x="148" y="154.7">3</text>
<text x="178" y="154.7">10</text>
<text x="178" y="152.1">21</text>
<text x="148" y="157.2">9</text>
<text x="178" y="157.2">11</text>
<text x="120" y="291.8">8</text>
<text x="137.8" y="291.8">1</text>
<text x="297.8" y="291.8">7</text>
<text x="315.6" y="291.8">1</text>
<text x="459.1" y="291.8">7</text>
<text x="476.9" y="291.8">1</text>
<text x="120" y="298.2">5</text>
<text x="137.8" y="298.2">4</text>
<text x="297.8" y="298.2">5</text>
<text x="297.8" y="294.4">8</text>
<text x="315.6" y="294.4">2</text>
<text x="315.6" y="298.2">4</text>
<text x="459.1" y="298.2">5</text>
<text x="459.1" y="294.4">8</text>
<text x="476.9" y="294.4">2</text>
<text x="476.9" y="298.2">4</text>
<text x="137.8" y="300.7">9</text>
<text x="315.6" y="300.7">9</text>
<text x="476.9" y="300.7">9</text>
</g>
<g font-size="1.4" fill="#006464">
<text x="401.1" y="107.4">BST</text>
<text x="421.3" y="107.4">VCC</text>
<text x="152.1" y="112.5">IN</text>
<text x="172.4" y="112.5">OUT</text>
<text x="401.1" y="112.5">SW</text>
<text x="152.1" y="115">IN</text>
<text x="152.1" y="117.6">VPCC</text>
<text x="172.4" y="115">OUT</text>
<text x="401.1" y="115">SW</text>
<text x="422.1" y="115">PG</text>
<text x="171.7" y="125.2">VBAT</text>
<text x="401.1" y="120.1">VIN</text>
<text x="401.1" y="122.7">EN</text>
<text x="422.2" y="120.1">VO</text>
<text x="166.1" y="130.3">VBAT_SENSE</text>
<text x="171.7" y="127.7">VBAT</text>
<text x="401.1" y="127.7">MODE/SYNC</text>
<text x="422.3" y="127.7">FB</text>
<text x="170.3" y="135.4">THERM</text>
<text x="401.1" y="137.9">COMP</text>
<text x="401.1" y="132.8">FREQ</text>
<text x="421.3" y="132.8">OUT</text>
<text x="421.3" y="137.9">EXP</text>
<text x="152.1" y="143">~{PG}</text>
<text x="170.2" y="143">PROG1</text>
<text x="401.1" y="143">NC</text>
<text x="421.1" y="140.4">GND</text>
<text x="421.1" y="143">GND</text>
<text x="152.1" y="145.5">STAT2</text>
<text x="152.1" y="148.1">STAT1/*LBO</text>
<text x="170.2" y="148.1">PROG3</text>
<text x="170.2" y="145.5">PROG2</text>
<text x="152.1" y="153.1">CE</text>
<text x="152.1" y="155.7">SEL</text>
<text x="172.2" y="155.7">GND</text>
<text x="173.3" y="153.1">EP</text>
<text x="152.1" y="158.2">~{TE}</text>
<text x="172.2" y="158.2">GND</text>
<text x="123.7" y="292.8">IN</text>
<text x="132.2" y="292.8">OUT</text>
<text x="301.5" y="292.8">IN</text>
<text x="310" y="292.8">OUT</text>
<text x="462.8" y="292.8">IN</text>
<text x="471.3" y="292.8">OUT</text>
<text x="123.7" y="299.2">EN</text>
<text x="132" y="299.2">GND</text>
<text x="301.5" y="299.2">EN</text>
<text x="301.5" y="295.4">IN</text>
<text x="309.8" y="299.2">GND</text>
<text x="310" y="295.4">OUT</text>
<text x="462.8" y="299.2">EN</text>
<text x="462.8" y="295.4">IN</text>
<text x="471.1" y="299.2">GND</text>
<text x="471.3" y="295.4">OUT</text>
<text x="133.2" y="301.7">EP</text>
<text x="311" y="301.7">EP</text>
<text x="472.3" y="301.7">EP</text>
</g>
</svg>
